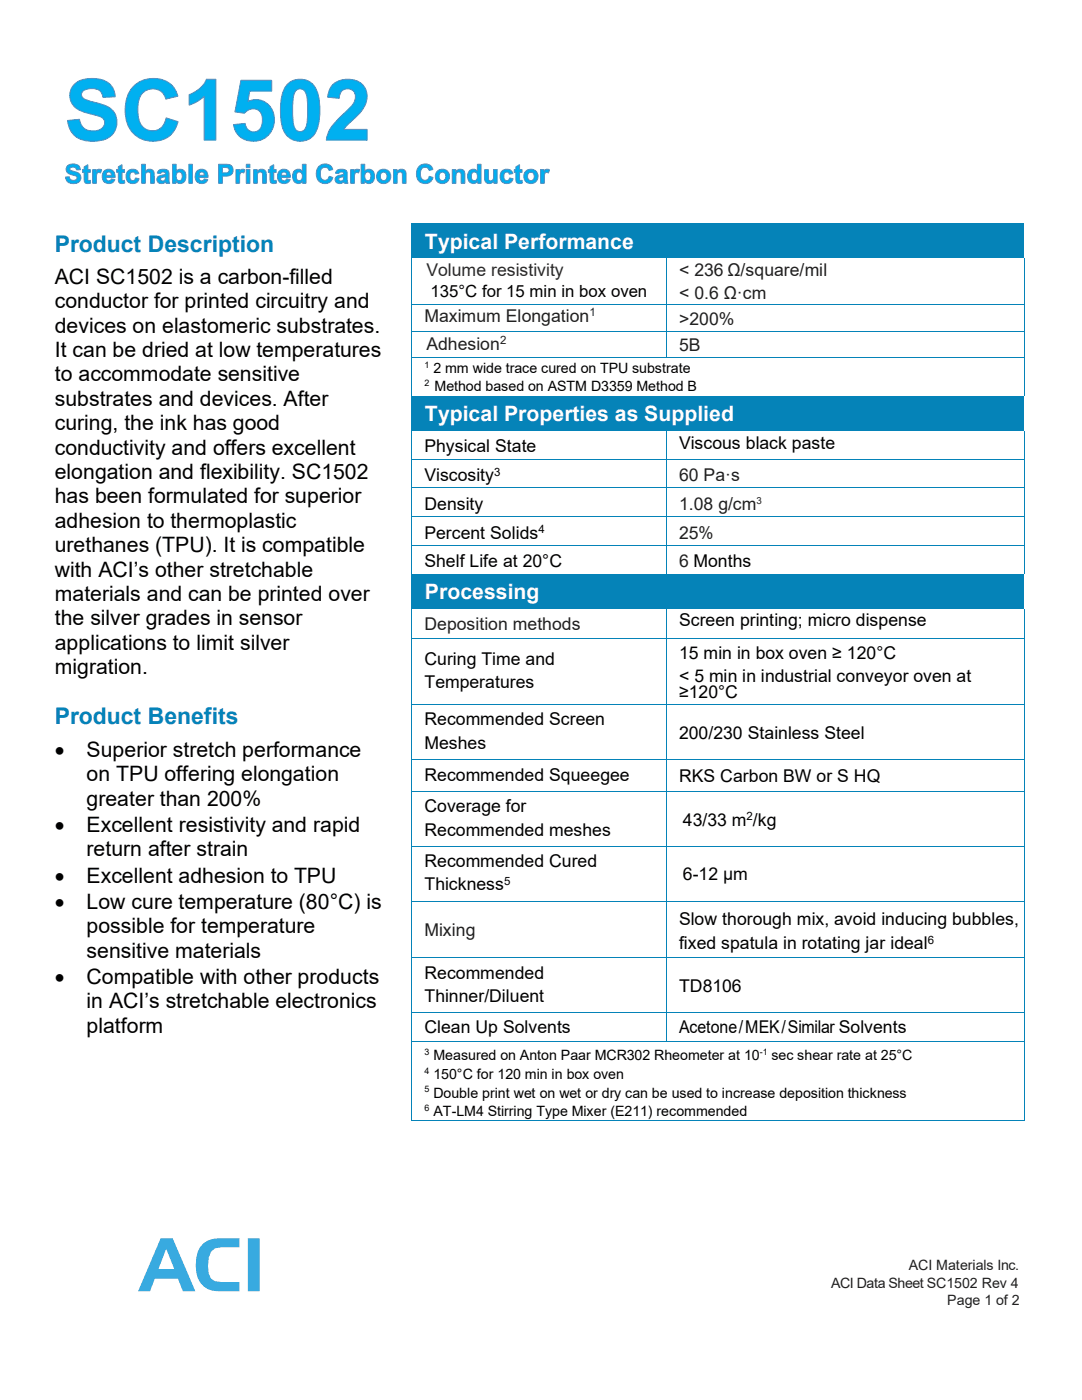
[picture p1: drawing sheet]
<svg xmlns="http://www.w3.org/2000/svg" width="216mm" height="279mm" viewBox="0 0 216 279" stroke-linecap="round" stroke-linejoin="round" font-family="sans-serif">
<path d="M32.1 247.1l-4.5 10.6h2.3l1-2.5h4.6l1 2.5h2.5l-4.2-9.8v5.4h-3.2l1.6-4.1 1.6 4.1v-5.4l-.4-.8zM40.7 248.1a5.4 5.4 0 0 0-1.6 4.5 4.5 4.5 0 0 0 3.1 4.9l1.8 .2h3.8v-1.8h-3.7l-1.2-.2-.8-.5a6.2 6.2 0 0 1 0-5.4l.8-.7 1.2-.2h3.7v-1.8l-5.1 .1-1.1 .3z" fill-rule="evenodd" fill="#38aae0"/>
<path d="M50.6 247.1v10.6" fill="none" stroke="#38aae0" stroke-width="2.3" stroke-linecap="butt"/>
<path d="M82.2 44.6h122.1v6.9h-122.1z" fill="#0583b8"/>
<path d="M82.1 44.6v16.1M132.9 51.5v9.2M204.3 51.5v9.2" fill="none" stroke="#0583b8" stroke-width=".2"/>
<path d="M82 60.7h.2v.2h-.2z" fill="#0583b8"/>
<path d="M82.2 60.8h50.6" fill="none" stroke="#0583b8" stroke-width=".2"/>
<path d="M132.8 60.7h.2v.2h-.2z" fill="#0583b8"/>
<path d="M133 60.8h71.3" fill="none" stroke="#0583b8" stroke-width=".2"/>
<path d="M204.3 60.7h.1v.2h-.1z" fill="#0583b8"/>
<path d="M82.1 60.9v5.1M132.9 60.9v5.1M204.3 60.9v5.1" fill="none" stroke="#0583b8" stroke-width=".2"/>
<path d="M82 66h.2v.2h-.2z" fill="#0583b8"/>
<path d="M82.2 66.1h50.6" fill="none" stroke="#0583b8" stroke-width=".2"/>
<path d="M132.8 66h.2v.2h-.2z" fill="#0583b8"/>
<path d="M133 66.1h71.3" fill="none" stroke="#0583b8" stroke-width=".2"/>
<path d="M204.3 66h.1v.2h-.1z" fill="#0583b8"/>
<path d="M82.1 66.2v5.1M132.9 66.2v5.1M204.3 66.2v5.1" fill="none" stroke="#0583b8" stroke-width=".2"/>
<path d="M82 71.3h.2v.2h-.2z" fill="#0583b8"/>
<path d="M82.2 71.4h50.6" fill="none" stroke="#0583b8" stroke-width=".2"/>
<path d="M132.8 71.3h.2v.2h-.2z" fill="#0583b8"/>
<path d="M133 71.4h71.3" fill="none" stroke="#0583b8" stroke-width=".2"/>
<path d="M204.3 71.3h.1v.2h-.1z" fill="#0583b8"/>
<path d="M82.1 71.5v7.5M204.3 71.5v7.5" fill="none" stroke="#0583b8" stroke-width=".2"/>
<path d="M82.2 79h122.1v7h-122.1z" fill-rule="evenodd" fill="#0583b8"/>
<path d="M82.2 79h122.1v7h-122.1z" fill="#0583b8"/>
<path d="M82.1 79v12.7M132.9 86v5.7M204.3 86v5.7" fill="none" stroke="#0583b8" stroke-width=".2"/>
<path d="M82 91.7h.2v.1h-.2z" fill="#0583b8"/>
<path d="M82.2 91.7h50.6" fill="none" stroke="#0583b8" stroke-width=".2"/>
<path d="M132.8 91.7h.2v.1h-.2z" fill="#0583b8"/>
<path d="M133 91.7h71.3" fill="none" stroke="#0583b8" stroke-width=".2"/>
<path d="M204.3 91.7h.1v.1h-.1z" fill="#0583b8"/>
<path d="M82.1 91.8v5.4M132.9 91.8v5.4M204.3 91.8v5.4" fill="none" stroke="#0583b8" stroke-width=".2"/>
<path d="M82 97.2h.2v.2h-.2z" fill="#0583b8"/>
<path d="M82.2 97.3h50.6" fill="none" stroke="#0583b8" stroke-width=".2"/>
<path d="M132.8 97.2h.2v.2h-.2z" fill="#0583b8"/>
<path d="M133 97.3h71.3" fill="none" stroke="#0583b8" stroke-width=".2"/>
<path d="M204.3 97.2h.1v.2h-.1z" fill="#0583b8"/>
<path d="M82.1 97.4v5.6M132.9 97.4v5.6M204.3 97.4v5.6" fill="none" stroke="#0583b8" stroke-width=".2"/>
<path d="M82 103h.2v.2h-.2z" fill="#0583b8"/>
<path d="M82.2 103.1h50.6" fill="none" stroke="#0583b8" stroke-width=".2"/>
<path d="M132.8 103h.2v.2h-.2z" fill="#0583b8"/>
<path d="M133 103.1h71.3" fill="none" stroke="#0583b8" stroke-width=".2"/>
<path d="M204.3 103h.1v.2h-.1z" fill="#0583b8"/>
<path d="M82.1 103.2v5.6M132.9 103.2v5.6M204.3 103.2v5.6" fill="none" stroke="#0583b8" stroke-width=".2"/>
<path d="M82 108.8h.2v.2h-.2z" fill="#0583b8"/>
<path d="M82.2 108.9h50.6" fill="none" stroke="#0583b8" stroke-width=".2"/>
<path d="M132.8 108.8h.2v.2h-.2z" fill="#0583b8"/>
<path d="M133 108.9h71.3" fill="none" stroke="#0583b8" stroke-width=".2"/>
<path d="M204.3 108.8h.1v.2h-.1z" fill="#0583b8"/>
<path d="M82.1 109v5.6M132.9 109v5.6M204.3 109v5.6" fill="none" stroke="#0583b8" stroke-width=".2"/>
<path d="M82.2 114.6h122.1v6.9h-122.1z" fill-rule="evenodd" fill="#0583b8"/>
<path d="M82.2 114.6h122.1v6.9h-122.1z" fill="#0583b8"/>
<path d="M82.1 114.6v12.7M132.9 121.5v5.8M204.3 121.5v5.8" fill="none" stroke="#0583b8" stroke-width=".2"/>
<path d="M82 127.3h.2v.2h-.2z" fill="#0583b8"/>
<path d="M82.2 127.4h50.6" fill="none" stroke="#0583b8" stroke-width=".2"/>
<path d="M132.8 127.3h.2v.2h-.2z" fill="#0583b8"/>
<path d="M133 127.4h71.3" fill="none" stroke="#0583b8" stroke-width=".2"/>
<path d="M204.3 127.3h.1v.2h-.1z" fill="#0583b8"/>
<path d="M82.1 127.5v13.1M132.9 127.5v13.1M204.3 127.5v13.1" fill="none" stroke="#0583b8" stroke-width=".2"/>
<path d="M82 140.6h.2v.2h-.2z" fill="#0583b8"/>
<path d="M82.2 140.7h50.6" fill="none" stroke="#0583b8" stroke-width=".2"/>
<path d="M132.8 140.6h.2v.2h-.2z" fill="#0583b8"/>
<path d="M133 140.7h71.3" fill="none" stroke="#0583b8" stroke-width=".2"/>
<path d="M204.3 140.6h.1v.2h-.1z" fill="#0583b8"/>
<path d="M82.1 140.8v10.7M132.9 140.8v10.7M204.3 140.8v10.7" fill="none" stroke="#0583b8" stroke-width=".2"/>
<path d="M82 151.5h.2v.2h-.2z" fill="#0583b8"/>
<path d="M82.2 151.6h50.6" fill="none" stroke="#0583b8" stroke-width=".2"/>
<path d="M132.8 151.5h.2v.2h-.2z" fill="#0583b8"/>
<path d="M133 151.6h71.3" fill="none" stroke="#0583b8" stroke-width=".2"/>
<path d="M204.3 151.5h.1v.2h-.1z" fill="#0583b8"/>
<path d="M82.1 151.7v6.2M132.9 151.7v6.2M204.3 151.7v6.2" fill="none" stroke="#0583b8" stroke-width=".2"/>
<path d="M82 157.9h.2v.2h-.2z" fill="#0583b8"/>
<path d="M82.2 158h50.6" fill="none" stroke="#0583b8" stroke-width=".2"/>
<path d="M132.8 157.9h.2v.2h-.2z" fill="#0583b8"/>
<path d="M133 158h71.3" fill="none" stroke="#0583b8" stroke-width=".2"/>
<path d="M204.3 157.9h.1v.2h-.1z" fill="#0583b8"/>
<path d="M82.1 158.1v10.7M132.9 158.1v10.7M204.3 158.1v10.7" fill="none" stroke="#0583b8" stroke-width=".2"/>
<path d="M82 168.8h.2v.2h-.2z" fill="#0583b8"/>
<path d="M82.2 168.9h50.6" fill="none" stroke="#0583b8" stroke-width=".2"/>
<path d="M132.8 168.8h.2v.2h-.2z" fill="#0583b8"/>
<path d="M133 168.9h71.3" fill="none" stroke="#0583b8" stroke-width=".2"/>
<path d="M204.3 168.8h.1v.2h-.1z" fill="#0583b8"/>
<path d="M82.1 169v10.7M132.9 169v10.7M204.3 169v10.7" fill="none" stroke="#0583b8" stroke-width=".2"/>
<path d="M82 179.7h.2v.2h-.2z" fill="#0583b8"/>
<path d="M82.2 179.8h50.6" fill="none" stroke="#0583b8" stroke-width=".2"/>
<path d="M132.8 179.7h.2v.2h-.2z" fill="#0583b8"/>
<path d="M133 179.8h71.3" fill="none" stroke="#0583b8" stroke-width=".2"/>
<path d="M204.3 179.7h.1v.2h-.1z" fill="#0583b8"/>
<path d="M82.1 179.9v11.2M132.9 179.9v11.2M204.3 179.9v11.2" fill="none" stroke="#0583b8" stroke-width=".2"/>
<path d="M82 191.1h.2v.2h-.2z" fill="#0583b8"/>
<path d="M82.2 191.2h50.6" fill="none" stroke="#0583b8" stroke-width=".2"/>
<path d="M132.8 191.1h.2v.2h-.2z" fill="#0583b8"/>
<path d="M133 191.2h71.3" fill="none" stroke="#0583b8" stroke-width=".2"/>
<path d="M204.3 191.1h.1v.2h-.1z" fill="#0583b8"/>
<path d="M82.1 191.3v10.7M132.9 191.3v10.7M204.3 191.3v10.7" fill="none" stroke="#0583b8" stroke-width=".2"/>
<path d="M82 202h.2v.2h-.2z" fill="#0583b8"/>
<path d="M82.2 202.1h50.6" fill="none" stroke="#0583b8" stroke-width=".2"/>
<path d="M132.8 202h.2v.2h-.2z" fill="#0583b8"/>
<path d="M133 202.1h71.3" fill="none" stroke="#0583b8" stroke-width=".2"/>
<path d="M204.3 202h.1v.2h-.1z" fill="#0583b8"/>
<path d="M82.1 202.2v5.5M132.9 202.2v5.5M204.3 202.2v5.5" fill="none" stroke="#0583b8" stroke-width=".2"/>
<path d="M82 207.7h.2v.2h-.2z" fill="#0583b8"/>
<path d="M82.2 207.8h50.6" fill="none" stroke="#0583b8" stroke-width=".2"/>
<path d="M132.8 207.7h.2v.2h-.2z" fill="#0583b8"/>
<path d="M133 207.8h71.3" fill="none" stroke="#0583b8" stroke-width=".2"/>
<path d="M204.3 207.7h.1v.2h-.1z" fill="#0583b8"/>
<path d="M82.1 207.9v15.7" fill="none" stroke="#0583b8" stroke-width=".2"/>
<path d="M82 223.6h.2v.2h-.2z" fill="#0583b8"/>
<path d="M204.3 207.9v15.7M82.2 223.7h122.1" fill="none" stroke="#0583b8" stroke-width=".2"/>
<path d="M204.3 223.6h.1v.2h-.1z" fill="#0583b8"/>
<path d="M14.9 16.7a6.1 6.1 0 0 1 6.9 0l.9 1.1 .3 1.5-2.5 .1a2 2 0 0 0-2.6-1.7 1.28 1.28 0 0 0-1.5 1.7 7.6 7.6 0 0 0 3.6 1.3 3.7 3.7 0 0 1 3.1 5 4 4 0 0 1-4 2.5 4.7 4.7 0 0 1-5.1-2.4l-.5-1.8 2.4-.2a2.72 2.72 0 0 0 2 2.3 2.72 2.72 0 0 0 2.8-1 1.36 1.36 0 0 0-1.2-2l-.3-.1a8.7 8.7 0 0 1-4.5-1.9 3.2 3.2 0 0 1 .2-4.4zM59.1 18a3.9 3.9 0 0 0-.7 2.7v.6a8.2 8.2 0 0 0 .6 4.5 1.24 1.24 0 0 0 1.3 .4 1.24 1.24 0 0 0 .9-1.2l.2-2.3a8.3 8.3 0 0 0-.6-4.5l-.4-.3-.5-.2zM48.1 16h6.1v2.2h-4.4l-.3 2.1a3.7 3.7 0 0 1 3.9 .4 3.7 3.7 0 0 1 1.3 3.7 4.2 4.2 0 0 1-3.4 3.7 4.2 4.2 0 0 1-4.5-2.3l-.2-.9 2.3-.3a1.72 1.72 0 0 0 1.8 1.7 1.72 1.72 0 0 0 1.6-1.9 2.03 2.03 0 0 0-1.7-2.7l-.8 .2-1 .7-1.9-.3zM66.3 17a4.5 4.5 0 0 1 6.3 .2 4.4 4.4 0 0 1-1 5.6l-2.3 2.2-.7 .8h4.7v2.2h-8.2a7.3 7.3 0 0 1 2.8-4.7 10 10 0 0 0 2.9-3.2 1.64 1.64 0 0 0-1.3-2.4 1.64 1.64 0 0 0-1.8 1.9l-2.3-.2 .4-1.6zM57.5 16.7a3.7 3.7 0 0 1 3.9-.6 3.7 3.7 0 0 1 2.2 3.3 10.7 10.7 0 0 1-1 7.5 3.7 3.7 0 0 1-4 1.1 3.7 3.7 0 0 1-2.4-3.4 10.8 10.8 0 0 1 .9-7.5zM37.7 18.9a5.8 5.8 0 0 0 3.5-3.1h1.9v12.2h-2.4v-8.8l-1.3 1.1-1.7 .7zM26.5 17.3a5.6 5.6 0 0 1 8.4 .4l.6 1.5-2.4 .6a2.79 2.79 0 0 0-3.1-2.1 2.79 2.79 0 0 0-2.4 2.8 6.4 6.4 0 0 0 .7 4.6 2.73 2.73 0 0 0 3 .9 2.73 2.73 0 0 0 1.9-2.5l2.3 .8a5 5 0 0 1-6.3 3.8 5.6 5.6 0 0 1-4.2-6.1v-.8a6.2 6.2 0 0 1 1.5-3.9z" fill-rule="evenodd" fill="#00b0f0"/>
<path d="M14.9 16.7a6.1 6.1 0 0 1 6.9 0l.9 1.1 .3 1.5-2.5 .1a2 2 0 0 0-2.6-1.7 1.28 1.28 0 0 0-1.5 1.7 7.6 7.6 0 0 0 3.6 1.3 3.7 3.7 0 0 1 3.1 5 4 4 0 0 1-4 2.5 4.7 4.7 0 0 1-5.1-2.4l-.5-1.8 2.4-.2a2.72 2.72 0 0 0 2 2.3 2.72 2.72 0 0 0 2.8-1 1.36 1.36 0 0 0-1.2-2l-.3-.1a8.7 8.7 0 0 1-4.5-1.9 3.2 3.2 0 0 1 .2-4.4zM26.5 17.3a5.6 5.6 0 0 1 8.4 .4l.6 1.5-2.4 .6a2.79 2.79 0 0 0-3.1-2.1 2.79 2.79 0 0 0-2.4 2.8 6.4 6.4 0 0 0 .7 4.6 2.73 2.73 0 0 0 3 .9 2.73 2.73 0 0 0 1.9-2.5l2.3 .8a5 5 0 0 1-6.3 3.8 5.6 5.6 0 0 1-4.2-6.1v-.8a6.2 6.2 0 0 1 1.5-3.9zM37.7 18.9a5.8 5.8 0 0 0 3.5-3.1h1.9v12.2h-2.4v-8.8l-1.3 1.1-1.7 .7zM48.1 16h6.1v2.2h-4.4l-.3 2.1a3.7 3.7 0 0 1 3.9 .4 3.7 3.7 0 0 1 1.3 3.7 4.2 4.2 0 0 1-3.4 3.7 4.2 4.2 0 0 1-4.5-2.3l-.2-.9 2.3-.3a1.72 1.72 0 0 0 1.8 1.7 1.72 1.72 0 0 0 1.6-1.9 2.03 2.03 0 0 0-1.7-2.7l-.8 .2-1 .7-1.9-.3zM57.5 16.7a3.7 3.7 0 0 1 3.9-.6 3.7 3.7 0 0 1 2.2 3.3 10.7 10.7 0 0 1-1 7.5 3.7 3.7 0 0 1-4 1.1 3.7 3.7 0 0 1-2.4-3.4 10.8 10.8 0 0 1 .9-7.5zM59.1 18a1.28 1.28 0 0 1 1.4-.1 1.28 1.28 0 0 1 .7 1.2l.2 2.2a8.4 8.4 0 0 1-.6 4.5 1.26 1.26 0 0 1-1.4 .4 1.26 1.26 0 0 1-.8-1.3l-.2-2.2a8.4 8.4 0 0 1 .6-4.5zM66.3 17a4.5 4.5 0 0 1 6.3 .2 4.4 4.4 0 0 1-1 5.6l-2.3 2.2-.7 .8h4.7v2.2h-8.2a7.3 7.3 0 0 1 2.8-4.7 10 10 0 0 0 2.9-3.2 1.64 1.64 0 0 0-1.3-2.4 1.64 1.64 0 0 0-1.8 1.9l-2.3-.2 .4-1.6z" fill="none" stroke="#4f81bd" stroke-width=".2"/>
<path d="M32.2 35.5a.44 .44 0 0 0 .2 .7 .44 .44 0 0 0 .6-.4v-.5zM59.3 34.5a.89 .89 0 0 0-.2 1 .89 .89 0 0 0 .8 .5 .97 .97 0 0 0-.2-1.7zM56.3 34.5l-.2 .5h1.1a.54 .54 0 0 0-.3-.6 .54 .54 0 0 0-.6 .1zM39.9 34.5l-.2 .5h1.1a.54 .54 0 0 0-.3-.6 .54 .54 0 0 0-.6 .1zM35.3 34.5a.9 .9 0 0 0-.2 1 .9 .9 0 0 0 .8 .5 .98 .98 0 0 0-.1-1.7zM21.3 34.5l-.1 .5h1a.54 .54 0 0 0-.2-.6 .54 .54 0 0 0-.7 .1zM49.1 33.8h.8v2.8h-.8zM55.7 34.2a1.31 1.31 0 0 1 1.6-.3 1.31 1.31 0 0 1 .6 1.5h-1.8a.55 .55 0 0 0 .4 .7 .55 .55 0 0 0 .7-.4l.7 .1a1.36 1.36 0 0 1-1.9 .7 1.36 1.36 0 0 1-.5-1.9zM50.6 33.8h.7v.4a.98 .98 0 0 1 1.2-.4 .98 .98 0 0 1 .6 1.1v1.7h-.7v-1.4a.57 .57 0 0 0-.4-.9 .57 .57 0 0 0-.6 .8v1.5h-.8zM47.1 33.8h.7v.4a.72 .72 0 0 1 1.1-.3l-.3 .6-.3-.1-.4 .2-.1 2h-.7zM39.3 34.2a1.31 1.31 0 0 1 1.6-.3 1.31 1.31 0 0 1 .6 1.5h-1.8a.55 .55 0 0 0 .4 .7 .55 .55 0 0 0 .6-.4l.8 .1a1.36 1.36 0 0 1-1.9 .7 1.36 1.36 0 0 1-.6-1.9zM31.6 34.1a1.23 1.23 0 0 1 2.1 .4v1.6l.2 .5h-.7l-.1-.3a.9 .9 0 0 1-1.4 .2 .9 .9 0 0 1 0-1.4l1.3-.3a.49 .49 0 0 0-.4-.5 .49 .49 0 0 0-.6 .4l-.6-.1zM25.5 34.1a1.32 1.32 0 0 1 2.2 .5l-.7 .2a.58 .58 0 0 0-.8-.4 .58 .58 0 0 0-.3 .8 .6 .6 0 0 0 .3 .8 .6 .6 0 0 0 .8-.5l.7 .1a1.36 1.36 0 0 1-1.8 .9 1.36 1.36 0 0 1-.7-1.9zM20.8 34.2a1.31 1.31 0 0 1 1.5-.3 1.31 1.31 0 0 1 .7 1.5h-1.9a.55 .55 0 0 0 .4 .7 .55 .55 0 0 0 .7-.4l.7 .1a1.36 1.36 0 0 1-1.8 .7 1.36 1.36 0 0 1-.6-1.9zM18.5 33.8h.7v.4a.72 .72 0 0 1 1.1-.3l-.2 .6-.4-.1-.3 .2-.2 2h-.7zM44.4 33.4v1.1h.4a.59 .59 0 0 0 .8-.2 .59 .59 0 0 0-.3-.8zM53.9 33.3l.7-.4v.9h.5v.6h-.5v1.4l.1 .2h.4l.1 .5a.82 .82 0 0 1-1 .1 .82 .82 0 0 1-.3-1v-1.2h-.4v-.6h.4zM23.6 33.3l.7-.4v.9h.5v.6h-.5v1.4l.2 .2h.3l.1 .5a.82 .82 0 0 1-1 .1 .82 .82 0 0 1-.3-1v-1.2h-.3v-.6h.3zM16.8 33.3l.7-.4v.9h.5v.6h-.5v1.4l.2 .2h.3l.1 .5a.82 .82 0 0 1-1 .1 .82 .82 0 0 1-.3-1v-1.2h-.3v-.6h.3zM58.7 34.1a1.07 1.07 0 0 1 1.6 .1v-1.4h.8v3.8h-.7v-.4a1.13 1.13 0 0 1-1.4 .3 1.13 1.13 0 0 1-.6-1.3l.1-.6zM49.1 32.8h.8v.7h-.8zM43.6 32.8h1.2a1.25 1.25 0 0 1 1.7 1.1 1.25 1.25 0 0 1-1.6 1.2h-.5v1.5h-.8zM37.7 32.8h.7v3.8h-.7zM34.4 32.8h.8v1.4a1.14 1.14 0 0 1 1.3-.3 1.14 1.14 0 0 1 .6 1.3 1.14 1.14 0 0 1-.6 1.3 1.14 1.14 0 0 1-1.4-.3v.4h-.7zM28.3 32.8h.7v1.4a.98 .98 0 0 1 1.2-.4 .98 .98 0 0 1 .6 1.2v1.6h-.8v-1.5a.56 .56 0 0 0-.4-.8 .56 .56 0 0 0-.6 .7v1.6h-.7zM13.5 33.1a1.69 1.69 0 0 1 2.5 .4v.4h-.7a.72 .72 0 0 0-.6-.6 .72 .72 0 0 0-.8 .4l.3 .3a2.45 2.45 0 0 1 1.9 1 1.32 1.32 0 0 1-.4 1.4 1.32 1.32 0 0 1-1.4 .2l-.8-.3-.4-.7v-.3h.7a.78 .78 0 0 0 .7 .7 .78 .78 0 0 0 .9-.6l-.4-.3a2.25 2.25 0 0 1-1.8-1v-.5zM67.7 35.5a.44 .44 0 0 0 .3 .7 .44 .44 0 0 0 .5-.4l.1-.5zM76.1 34.6a.81 .81 0 0 0-.2 1 .81 .81 0 0 0 1 .3 .8 .8 0 0 0 .3-1.1 .8 .8 0 0 0-1.1-.2zM73 34.5a.9 .9 0 0 0-.2 1 .9 .9 0 0 0 .8 .5 .98 .98 0 0 0-.2-1.7zM78.5 33.8h.7v.4a.98 .98 0 0 1 1.2-.4 .98 .98 0 0 1 .6 1.1v1.7h-.7v-1.4a.57 .57 0 0 0-.4-.9 .57 .57 0 0 0-.6 .8l-.1 1.5h-.7zM75.1 35.2a1.45 1.45 0 0 1 2.9 0 1.45 1.45 0 0 1-2.9 0zM70 33.8h.7v.4a.72 .72 0 0 1 1.1-.3l-.3 .6-.3-.1-.4 .2-.1 2h-.7zM67.2 34.1a1.23 1.23 0 0 1 2.1 .4v1.6l.1 .5h-.7l-.1-.3a.9 .9 0 0 1-1.3 .2 .9 .9 0 0 1 0-1.4l1.3-.3a.49 .49 0 0 0-.5-.5 .49 .49 0 0 0-.5 .4l-.7-.1zM72.1 32.8h.7v1.4a1.14 1.14 0 0 1 1.4-.3 1.14 1.14 0 0 1 .5 1.3 1.14 1.14 0 0 1-.5 1.3 1.14 1.14 0 0 1-1.5-.3v.4h-.6zM63.6 33.2a1.66 1.66 0 0 1 2.8 .6l-.8 .2a.88 .88 0 0 0-1-.6 .88 .88 0 0 0-.7 .9 1.15 1.15 0 0 0 1.1 1.7l.5-.4 .2-.4 .7 .2a1.69 1.69 0 0 1-2 1.2 1.69 1.69 0 0 1-1.3-1.9 2.07 2.07 0 0 1 .5-1.5zM105.5 34.6a.81 .81 0 0 0-.2 1 .81 .81 0 0 0 1 .3 .8 .8 0 0 0 .3-1.1 .8 .8 0 0 0-1.1-.2zM87.8 34.6a.81 .81 0 0 0-.1 1 .81 .81 0 0 0 .9 .3 .8 .8 0 0 0 .3-1.1 .8 .8 0 0 0-1.1-.2zM94.2 34.5a.89 .89 0 0 0-.2 1 .89 .89 0 0 0 .8 .5 .97 .97 0 0 0-.1-1.7zM96.7 33.8h.7v1.6a.54 .54 0 0 0 .6 .7 .54 .54 0 0 0 .5-.8v-1.5h.7v2.8h-.7v-.4a.98 .98 0 0 1-1.1 .4 .98 .98 0 0 1-.7-1zM107.9 33.8h.6v.4a.72 .72 0 0 1 1.2-.3l-.3 .6-.3-.1-.4 .2-.1 2h-.7zM104.5 35.2a1.45 1.45 0 0 1 2.9 0 1.45 1.45 0 0 1-2.9 0zM100.1 34.1a1.32 1.32 0 0 1 2.2 .5l-.7 .2a.58 .58 0 0 0-.7-.4 .58 .58 0 0 0-.4 .8 .6 .6 0 0 0 .4 .8 .6 .6 0 0 0 .8-.5l.7 .1a1.36 1.36 0 0 1-1.9 .9 1.36 1.36 0 0 1-.6-1.9zM90.2 33.8h.7v.4a.98 .98 0 0 1 1.2-.4 .98 .98 0 0 1 .6 1.1v1.7h-.7v-1.4a.57 .57 0 0 0-.4-.9 .57 .57 0 0 0-.6 .8v1.5h-.8zM86.8 35.2a1.45 1.45 0 0 1 2.9 0 1.45 1.45 0 0 1-2.9 0zM102.9 33.3l.8-.4v.9h.5v.6h-.5v1.4l.1 .2h.4v.5a.82 .82 0 0 1-1 .1 .82 .82 0 0 1-.3-1v-1.2h-.3v-.6h.3zM93.6 34.1a1.07 1.07 0 0 1 1.7 .1v-1.4h.7v3.8h-.7v-.4a1.13 1.13 0 0 1-1.4 .3 1.13 1.13 0 0 1-.6-1.3l.1-.6zM83.6 33.2a1.66 1.66 0 0 1 2.8 .6l-.8 .2a.88 .88 0 0 0-1-.6 .88 .88 0 0 0-.7 .9 1.15 1.15 0 0 0 1.1 1.7l.5-.4 .2-.4 .7 .2a1.69 1.69 0 0 1-2 1.2 1.69 1.69 0 0 1-1.3-1.9 2.07 2.07 0 0 1 .5-1.5z" fill-rule="evenodd" fill="#00b0f0"/>
<g fill="none" stroke="#4f81bd" stroke-width=".2">
<path d="M13.5 33.1a1.69 1.69 0 0 1 2.5 .4v.4h-.7a.72 .72 0 0 0-.6-.6 .72 .72 0 0 0-.8 .4l.3 .3a2.45 2.45 0 0 1 1.9 1 1.32 1.32 0 0 1-.4 1.4 1.32 1.32 0 0 1-1.4 .2l-.8-.3-.4-.7v-.3h.7a.78 .78 0 0 0 .7 .7 .78 .78 0 0 0 .9-.6l-.4-.3a2.25 2.25 0 0 1-1.8-1v-.5zM16.8 33.3l.7-.4v.9h.5v.6h-.5v1.4l.2 .2h.3l.1 .5a.82 .82 0 0 1-1 .1 .82 .82 0 0 1-.3-1v-1.2h-.3v-.6h.3zM18.5 33.8h.7v.4a.72 .72 0 0 1 1.1-.3l-.2 .6-.4-.1-.3 .2-.2 2h-.7zM20.8 34.2a1.31 1.31 0 0 1 1.5-.3 1.31 1.31 0 0 1 .7 1.5h-1.9a.55 .55 0 0 0 .4 .7 .55 .55 0 0 0 .7-.4l.7 .1a1.36 1.36 0 0 1-1.8 .7 1.36 1.36 0 0 1-.6-1.9zM21.3 34.5a.54 .54 0 0 1 .7-.1 .54 .54 0 0 1 .2 .6h-1zM23.6 33.3l.7-.4v.9h.5v.6h-.5v1.4l.2 .2h.3l.1 .5a.82 .82 0 0 1-1 .1 .82 .82 0 0 1-.3-1v-1.2h-.3v-.6h.3zM25.5 34.1a1.32 1.32 0 0 1 2.2 .5l-.7 .2a.58 .58 0 0 0-.8-.4 .58 .58 0 0 0-.3 .8 .6 .6 0 0 0 .3 .8 .6 .6 0 0 0 .8-.5l.7 .1a1.36 1.36 0 0 1-1.8 .9 1.36 1.36 0 0 1-.7-1.9zM28.3 32.8h.7v1.4a.98 .98 0 0 1 1.2-.4 .98 .98 0 0 1 .6 1.2v1.6h-.8v-1.5a.56 .56 0 0 0-.4-.8 .56 .56 0 0 0-.6 .7v1.6h-.7zM31.6 34.1a1.23 1.23 0 0 1 2.1 .4v1.6l.2 .5h-.7l-.1-.3a.9 .9 0 0 1-1.4 .2 .9 .9 0 0 1 0-1.4l1.3-.3a.49 .49 0 0 0-.4-.5 .49 .49 0 0 0-.6 .4l-.6-.1zM32.2 35.5l.8-.2a.55 .55 0 0 1-.2 .7 .55 .55 0 0 1-.8-.2zM34.4 32.8h.8v1.4a1.14 1.14 0 0 1 1.3-.3 1.14 1.14 0 0 1 .6 1.3 1.14 1.14 0 0 1-.6 1.3 1.14 1.14 0 0 1-1.4-.3v.4h-.7zM35.3 34.5a.63 .63 0 0 1 .8-.1 .63 .63 0 0 1 .3 .8 .65 .65 0 0 1-.7 .9 .65 .65 0 0 1-.6-1z"/>
<path d="M37.7 32.8h.7v3.8h-.7zM39.3 34.2a1.31 1.31 0 0 1 1.6-.3 1.31 1.31 0 0 1 .6 1.5h-1.8a.55 .55 0 0 0 .4 .7 .55 .55 0 0 0 .6-.4l.8 .1a1.36 1.36 0 0 1-1.9 .7 1.36 1.36 0 0 1-.6-1.9zM39.9 34.5a.54 .54 0 0 1 .6-.1 .54 .54 0 0 1 .3 .6h-1.1zM43.6 32.8h1.2a1.25 1.25 0 0 1 1.7 1.1 1.25 1.25 0 0 1-1.6 1.2h-.5v1.5h-.8zM44.4 33.4h.3a.65 .65 0 0 1 .8 .1 .65 .65 0 0 1 .1 .8l-.3 .2h-.9zM47.1 33.8h.7v.4a.72 .72 0 0 1 1.1-.3l-.3 .6-.3-.1-.4 .2-.1 2h-.7zM49.1 33.8h.8v2.8h-.8zM49.1 32.8h.8v.7h-.8zM50.6 33.8h.7v.4a.98 .98 0 0 1 1.2-.4 .98 .98 0 0 1 .6 1.1v1.7h-.7v-1.4a.57 .57 0 0 0-.4-.9 .57 .57 0 0 0-.6 .8v1.5h-.8zM53.9 33.3l.7-.4v.9h.5v.6h-.5v1.4l.1 .2h.4l.1 .5a.82 .82 0 0 1-1 .1 .82 .82 0 0 1-.3-1v-1.2h-.4v-.6h.4zM55.7 34.2a1.31 1.31 0 0 1 1.6-.3 1.31 1.31 0 0 1 .6 1.5h-1.8a.55 .55 0 0 0 .4 .7 .55 .55 0 0 0 .7-.4l.7 .1a1.36 1.36 0 0 1-1.9 .7 1.36 1.36 0 0 1-.5-1.9zM56.3 34.5a.54 .54 0 0 1 .6-.1 .54 .54 0 0 1 .3 .6h-1.1z"/>
<path d="M58.7 34.1a1.07 1.07 0 0 1 1.6 .1v-1.4h.8v3.8h-.7v-.4a1.13 1.13 0 0 1-1.4 .3 1.13 1.13 0 0 1-.6-1.3l.1-.6zM59.3 34.5a.63 .63 0 0 1 .8-.1 .63 .63 0 0 1 .2 .8 .65 .65 0 0 1-.6 .9 .65 .65 0 0 1-.6-1zM63.6 33.2a1.66 1.66 0 0 1 2.8 .6l-.8 .2a.88 .88 0 0 0-1-.6 .88 .88 0 0 0-.7 .9 1.15 1.15 0 0 0 1.1 1.7l.5-.4 .2-.4 .7 .2a1.69 1.69 0 0 1-2 1.2 1.69 1.69 0 0 1-1.3-1.9 2.07 2.07 0 0 1 .5-1.5zM67.2 34.1a1.23 1.23 0 0 1 2.1 .4v1.6l.1 .5h-.7l-.1-.3a.9 .9 0 0 1-1.3 .2 .9 .9 0 0 1 0-1.4l1.3-.3a.49 .49 0 0 0-.5-.5 .49 .49 0 0 0-.5 .4l-.7-.1zM67.7 35.5l.9-.2a.55 .55 0 0 1-.3 .7 .55 .55 0 0 1-.7-.2zM70 33.8h.7v.4a.72 .72 0 0 1 1.1-.3l-.3 .6-.3-.1-.4 .2-.1 2h-.7zM72.1 32.8h.7v1.4a1.14 1.14 0 0 1 1.4-.3 1.14 1.14 0 0 1 .5 1.3 1.14 1.14 0 0 1-.5 1.3 1.14 1.14 0 0 1-1.5-.3v.4h-.6zM73 34.5a.63 .63 0 0 1 .8-.1 .63 .63 0 0 1 .2 .8 .65 .65 0 0 1-.7 .9 .65 .65 0 0 1-.5-1zM76.1 34.6a.8 .8 0 0 1 1.2 .4 .8 .8 0 0 1-.7 1 .87 .87 0 0 1-.5-1.4zM78.5 33.8h.7v.4a.98 .98 0 0 1 1.2-.4 .98 .98 0 0 1 .6 1.1v1.7h-.7v-1.4a.57 .57 0 0 0-.4-.9 .57 .57 0 0 0-.6 .8l-.1 1.5h-.7zM83.6 33.2a1.66 1.66 0 0 1 2.8 .6l-.8 .2a.88 .88 0 0 0-1-.6 .88 .88 0 0 0-.7 .9 1.15 1.15 0 0 0 1.1 1.7l.5-.4 .2-.4 .7 .2a1.69 1.69 0 0 1-2 1.2 1.69 1.69 0 0 1-1.3-1.9 2.07 2.07 0 0 1 .5-1.5zM87.8 34.6a.8 .8 0 0 1 1.2 .4 .8 .8 0 0 1-.7 1 .87 .87 0 0 1-.5-1.4z"/>
<path d="M90.2 33.8h.7v.4a.98 .98 0 0 1 1.2-.4 .98 .98 0 0 1 .6 1.1v1.7h-.7v-1.4a.57 .57 0 0 0-.4-.9 .57 .57 0 0 0-.6 .8v1.5h-.8zM93.6 34.1a1.07 1.07 0 0 1 1.7 .1v-1.4h.7v3.8h-.7v-.4a1.13 1.13 0 0 1-1.4 .3 1.13 1.13 0 0 1-.6-1.3l.1-.6zM94.2 34.5a.63 .63 0 0 1 .8-.1 .63 .63 0 0 1 .3 .8 .65 .65 0 0 1-.7 .9 .65 .65 0 0 1-.6-1zM96.7 33.8h.7v1.6a.54 .54 0 0 0 .6 .7 .54 .54 0 0 0 .5-.8v-1.5h.7v2.8h-.7v-.4a.98 .98 0 0 1-1.1 .4 .98 .98 0 0 1-.7-1zM100.1 34.1a1.32 1.32 0 0 1 2.2 .5l-.7 .2a.58 .58 0 0 0-.7-.4 .58 .58 0 0 0-.4 .8 .6 .6 0 0 0 .4 .8 .6 .6 0 0 0 .8-.5l.7 .1a1.36 1.36 0 0 1-1.9 .9 1.36 1.36 0 0 1-.6-1.9zM102.9 33.3l.8-.4v.9h.5v.6h-.5v1.4l.1 .2h.4v.5a.82 .82 0 0 1-1 .1 .82 .82 0 0 1-.3-1v-1.2h-.3v-.6h.3zM105.5 34.6a.8 .8 0 0 1 1.2 .4 .8 .8 0 0 1-.8 1 .87 .87 0 0 1-.4-1.4zM107.9 33.8h.6v.4a.72 .72 0 0 1 1.2-.3l-.3 .6-.3-.1-.4 .2-.1 2h-.7z"/>
<circle cx="76.5" cy="35.2" r="1.44"/>
<circle cx="88.3" cy="35.2" r="1.44"/>
<circle cx="105.9" cy="35.2" r="1.44"/>
</g>
<g font-size="4.6" fill="#0583b8">
<text x="10.9" y="50.3">Product Description</text>
<text x="10.9" y="144.4">Product Benefits</text>
</g>
<g font-size="4.2" fill="#fff">
<text x="84.8" y="49.6">Typical Performance</text>
<text x="84.8" y="84.1">Typical Properties as Supplied</text>
<text x="84.8" y="119.6">Processing</text>
</g>
<g font-size="4.2">
<text x="10.9" y="56.6">ACI SC1502 is a carbon-filled</text>
<text x="10.9" y="61.5">conductor for printed circuitry and</text>
<text x="10.9" y="66.4">devices on elastomeric substrates.</text>
<text x="10.9" y="71.2">It can be dried at low temperatures</text>
<text x="10.9" y="76.1">to accommodate sensitive</text>
<text x="10.9" y="81">substrates and devices. After</text>
<text x="10.9" y="85.9">curing, the ink has good</text>
<text x="10.9" y="90.7">conductivity and offers excellent</text>
<text x="10.9" y="95.6">elongation and flexibility. SC1502</text>
<text x="10.9" y="100.5">has been formulated for superior</text>
<text x="10.9" y="105.3">adhesion to thermoplastic</text>
<text x="10.9" y="110.2">urethanes (TPU). It is compatible</text>
<text x="10.9" y="115.1">with ACI’s other stretchable</text>
<text x="10.9" y="119.9">materials and can be printed over</text>
<text x="10.9" y="124.8">the silver grades in sensor</text>
<text x="10.9" y="129.7">applications to limit silver</text>
<text x="10.9" y="134.5">migration.</text>
<text x="10.9" y="151">•</text>
<text x="17.3" y="151">Superior stretch performance</text>
<text x="17.3" y="155.9">on TPU offering elongation</text>
<text x="17.3" y="160.8">greater than 200%</text>
<text x="10.9" y="166">•</text>
<text x="17.3" y="166">Excellent resistivity and rapid</text>
<text x="17.3" y="170.9">return after strain</text>
<text x="10.9" y="176.1">•</text>
<text x="17.3" y="176.1">Excellent adhesion to TPU</text>
<text x="10.9" y="181.4">•</text>
<text x="17.3" y="181.4">Low cure temperature (80°C) is</text>
<text x="17.3" y="186.3">possible for temperature</text>
<text x="17.3" y="191.1">sensitive materials</text>
<text x="10.9" y="196.4">•</text>
<text x="17.3" y="196.4">Compatible with other products</text>
<text x="17.3" y="201.3">in ACI’s stretchable electronics</text>
<text x="17.3" y="206.1">platform</text>
</g>
<text font-size="3.5" fill="#2d2829" x="85.1" y="55.2">Volume resistivity</text>
<g font-size="3.5" fill="#231f20">
<text x="135.5" y="55.2">&lt; 236 Ω/square/mil</text>
<text x="135.5" y="59.6">&lt; 0.6 Ω·cm</text>
<text x="84.7" y="64.2">Maximum Elongation</text>
<text x="135.5" y="64.8">&gt;200%</text>
<text x="85.1" y="69.9">Adhesion</text>
<text x="135.5" y="70.1">5B</text>
<text x="135.5" y="101.7">1.08 g/cm</text>
<text x="135.5" y="96">60 Pa·s</text>
<text x="135.5" y="107.5">25%</text>
<text x="135.5" y="113.2">6 Months</text>
<text x="84.7" y="125.7">Deposition methods</text>
<text x="84.7" y="186.8">Mixing</text>
</g>
<g font-size="3.5">
<text x="135.5" y="89.7">Viscous black paste</text>
<text x="84.7" y="90.3">Physical State</text>
<text x="84.7" y="96">Viscosity</text>
<text x="84.7" y="101.7">Density</text>
<text x="84.7" y="107.5">Percent Solids</text>
<text x="84.7" y="113.2">Shelf Life at 20°C</text>
<text x="135.5" y="124.8">Screen printing; micro dispense</text>
<text x="135.5" y="131.5">15 min in box oven ≥ 120°C</text>
<text x="84.7" y="132.7">Curing Time and</text>
<text x="84.7" y="137.3">Temperatures</text>
<text x="135.5" y="136.1">&lt; 5 min in industrial conveyor oven at</text>
<text x="135.5" y="139.3">≥120°C</text>
<text x="84.7" y="144.8">Recommended Screen</text>
<text x="84.7" y="149.4">Meshes</text>
<text x="135.5" y="147.4">200/230 Stainless Steel</text>
<text x="84.7" y="155.8">Recommended Squeegee</text>
<text x="135.5" y="156.1">RKS Carbon BW or S HQ</text>
<text x="84.7" y="162.1">Coverage for</text>
<text x="84.7" y="166.7">Recommended meshes</text>
<text x="136.3" y="164.8">43/33 m /kg</text>
<text x="84.7" y="173">Recommended Cured</text>
<text x="84.7" y="177.7">Thickness</text>
<text x="136.3" y="175.7">6-12 µm</text>
<text x="135.5" y="184.5">Slow thorough mix, avoid inducing bubbles,</text>
<text x="135.5" y="189.4">fixed spatula in rotating jar ideal</text>
<text x="84.7" y="195.3">Recommended</text>
<text x="135.5" y="198">TD8106</text>
<text x="84.7" y="199.9">Thinner/Diluent</text>
<text x="84.7" y="206.2">Clean Up Solvents</text>
<text x="135.5" y="206.1">Acetone/MEK/Similar Solvents</text>
</g>
<text font-size="3.3" x="85.9" y="59.4">135°C for 15 min in box oven</text>
<g font-size="2.8">
<text x="86.5" y="74.5">2 mm wide trace cured on TPU substrate</text>
<text x="86.7" y="78.1">Method based on ASTM D3359 Method B</text>
<text x="86.5" y="211.5">Measured on Anton Paar MCR302 Rheometer at 10</text>
<text x="86.5" y="215.3">150°C for 120 min in box oven</text>
<text x="153.9" y="211.5">sec shear rate at 25°C</text>
<text x="86.5" y="219.1">Double print wet on wet or dry can be used to increase deposition thickness</text>
<text x="86.5" y="222.8">AT-LM4 Stirring Type Mixer (E211) recommended</text>
</g>
<g font-size="2.8" fill="#231f20">
<text x="165.8" y="257">ACI Data Sheet SC1502 Rev 4</text>
<text x="181.3" y="253.5">ACI Materials Inc.</text>
<text x="189" y="260.5">Page 1 of 2</text>
</g>
<g font-size="2.3" fill="#231f20">
<text x="117.6" y="63">1</text>
<text x="99.8" y="68.7">2</text>
</g>
<g font-size="2.3">
<text x="98.6" y="95">3</text>
<text x="107.4" y="106.4">4</text>
<text x="149" y="163.7">2</text>
<text x="100.6" y="176.6">5</text>
<text x="185.1" y="188.3">6</text>
</g>
<text font-size="1.9" fill="#231f20" x="151" y="100.5">3</text>
<g font-size="1.8">
<text x="84.7" y="73.4">1</text>
<text x="84.7" y="77">2</text>
<text x="84.7" y="210.5">3</text>
<text x="84.7" y="214.2">4</text>
<text x="151.6" y="210.5">-1</text>
<text x="84.7" y="218">5</text>
<text x="84.7" y="221.7">6</text>
</g>
</svg>
